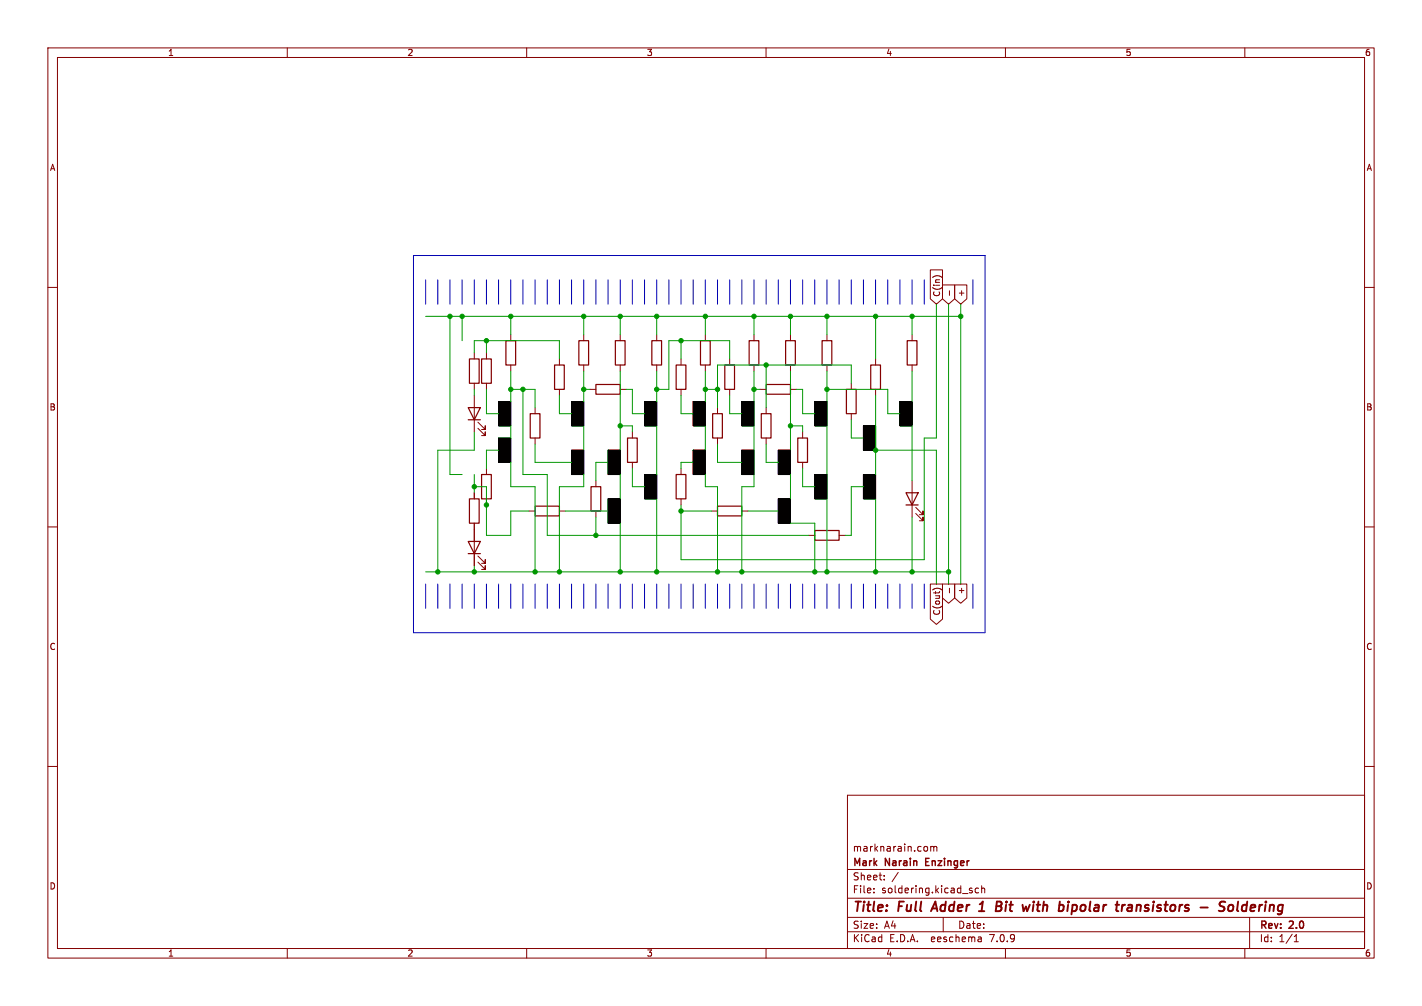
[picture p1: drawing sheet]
<svg xmlns="http://www.w3.org/2000/svg" width="297mm" height="210mm" viewBox="0 0 297 210" stroke-linecap="round" stroke-linejoin="round" font-family="sans-serif">
<g fill="none" stroke="#840000" stroke-width=".21">
<path d="M10 10h277v190h-277zM12 12h273v186h-273zM60 10v2M110 10v2M160 10v2M210 10v2M260 10v2M10 60h2M194.3 56.3h2.6v6.1l-1.3 1.1-1.3-1.1zM194.9 57.9a1.49 1.49 0 0 1 1.8 0M196.8 59.5h2.6v2.9l-1.3 1.1-1.3-1.1zM199.4 59.5h2.5v2.9l-1.2 1.1-1.3-1.1z"/>
<path d="M285 60h2M99.1 73.7v1.2M101.6 73.7v1.2M106.7 69.9v1.2M106.7 76.2v1.3M116.8 74.9v1.3M121.9 69.9v1.2M121.9 76.2v1.3M129.5 69.9v1.2M129.5 76.2v1.3M137.2 69.9v1.2M137.2 76.2v1.3"/>
<path d="M142.2 74.9v1.3M147.3 69.9v1.2M147.3 76.2v1.3M152.4 74.9v1.3M157.5 69.9v1.2M157.5 76.2v1.3M165.1 69.9v1.2M165.1 76.2v1.3M172.7 69.9v1.2M172.7 76.2v1.3M182.9 74.9v1.3M190.5 69.9v1.2"/>
<path d="M190.5 76.2v1.3M198.3 60.7v1M99.1 80v1.3M99.1 82.6v7.6M99.8 89.4l1.5 1.5v-.7v.7h-.7M99.8 88.1l1.5 1.6v-.8v.8h-.7M101.6 80v1.3M101.6 97.8v1.3M111.8 85.1v1.3M111.8 91.4v1.3M116.8 81.3v1.3M123.2 81.3h1.3"/>
<path d="M129.5 81.3h1.3M132.1 90.2v1.2M132.1 96.5v1.3M142.2 81.3v1.3M142.2 97.8v1.3M149.9 85.1v1.3M149.9 91.4v1.3M152.4 81.3v1.3M158.7 81.3h1.3M160 85.1v1.3M160 91.4v1.3M165.1 81.3h1.3"/>
<path d="M167.6 90.2v1.2M167.6 96.5v1.3M177.8 80v1.3M177.8 86.4v1.2M182.9 81.3v1.3M10 110h2M99.1 102.9v1.2M99.1 109.2v8.9M99.8 117.3l1.5 1.6v-.8v.8h-.7M99.8 116.1l1.5 1.5v-.8v.8h-.7M101.6 104.1v1.3M110.5 106.7h1.3"/>
<path d="M116.8 106.7h1.3M124.5 100.3v1.3M124.5 106.7v1.3M142.2 104.1v1.3M148.6 106.7h1.3M154.9 106.7h1.3M168.9 111.8h1.3M175.3 111.8h1.2M190.5 100.3v7.7M191.3 107.2l1.5 1.5v-.7v.7h-.8M191.3 105.9l1.5 1.5v-.7v.7h-.8M285 110h2"/>
<path d="M194.3 121.9h2.6v7.3l-1.3 1.2-1.3-1.2zM194.8 123.2a1.46 1.46 0 0 1 1.9 0M196.8 121.9h2.6v2.9l-1.3 1.1-1.3-1.1zM198.3 122.8v1M199.4 121.9h2.5v2.9l-1.2 1.1-1.3-1.1zM10 160h2M285 160h2M177 166h108v32h-108zM193.5 176.7l.2 .3v.4l-.2 .3M194.4 176.7v1M194.4 176.8l.4-.1 .2 .2M195 176.9l.2-.2 .4 .1 .1 .9"/>
<path d="M195 176.9v.8M60 198v2M110 198v2M160 198v2M177 194.5h108M177 191.5h108M177 187.5h108M177 181.5h108M182.5 186.3v.1M182.5 185.5v.1M184.7 183.6v.1M184.7 182.8v.1"/>
<path d="M187.6 182.1l-1.3 2M197 191.5v3M202.9 185.9l.2 .2-.2 .3M202.9 185.4l.1 .1M204.4 185.5l-.4-.1-.3 .3 .1 .6h.6M204.9 195.7l.1 .9M205 196.5l-.2 .1M205 196h-.2M205 185.5l.2-.1 .4 .1 .1 .9M205 184.9v1.5M210 198v2M260 198v2"/>
<path d="M261 191.5v6.5M270.3 196.6h.9M270.3 195.5l.4-.4v1.5"/>
</g>
<g fill="none" stroke="#840000" stroke-width=".4">
<path d="M195.4 188.2l-1 2M204.4 190.2h1.2M204.8 188.7l.5-.5-.3 2M208.1 189.2h.7M208.2 188.2h.7l.2 .2 .1 .4-.4 .4M208.8 189.2l.2 .1a.58 .58 0 0 1-.3 .9h-.7M215.8 188.9l-.1 1.3M215.9 188.2v.2M223.9 190.1l.5 .1M224 188.9l-.2 2M224.6 188.9l-.6 .1M235.6 189h.8l-.1 1.2"/>
<path d="M236.4 190.1l-.7 .1M236.5 189.4l-.9 .1M255.6 190a.85 .85 0 0 1-1 .1M255.9 188.3a.85 .85 0 0 0-1 .1l-.1 .6 .8 .4M256.8 189h.7M258.6 188.2l-.2 1.7 .2 .3M260.4 189a.66 .66 0 0 0-1 .3l-.1 .5 .2 .3h.8M260.5 188.2l-.2 2"/>
</g>
<path d="M193.3 179.9h.5M194.1 179.2h-.8v1.5h.8" fill="none" stroke="#840000" stroke-width=".3"/>
<g fill="#020000" stroke="#020000" stroke-width=".21">
<path d="M188 83.8h2.5v5.1h-2.5z"/>
<path d="M170.2 99.1h2.5v5h-2.5z"/>
<path d="M180.3 88.9h2.6v5.1h-2.6z"/>
<path d="M127 94h2.5v5.1h-2.5z"/>
<path d="M170.2 83.8h2.5v5.1h-2.5z"/>
<path d="M180.3 99.1h2.6v5h-2.6z"/>
<path d="M119.4 94h2.5v5.1h-2.5z"/>
<path d="M162.6 94h2.5v5.1h-2.5z"/>
<path d="M119.4 83.8h2.5v5.1h-2.5z"/>
<path d="M104.1 91.4h2.6v5.1h-2.6z"/>
<path d="M134.6 83.8h2.6v5.1h-2.6z"/>
<path d="M154.9 94h2.6v5.1h-2.6z"/>
<path d="M144.8 94h2.5v5.1h-2.5z"/>
<path d="M162.6 104.1h2.5v5.1h-2.5z"/>
<path d="M127 104.1h2.5v5.1h-2.5z"/>
<path d="M104.1 83.8h2.6v5.1h-2.6z"/>
<path d="M154.9 83.8h2.6v5.1h-2.6z"/>
<path d="M134.6 99.1h2.6v5h-2.6z"/>
<path d="M144.8 83.8h2.5v5.1h-2.5z"/>
</g>
<g fill="none" stroke="#840000" stroke-width=".25">
<path d="M98 74.9h2.1v5.1h-2.1zM100.6 74.9h2v5.1h-2zM105.7 71.1h2v5.1h-2zM115.8 76.2h2.1v5.1h-2.1zM120.9 71.1h2v5.1h-2zM128.5 71.1h2.1v5.1h-2.1zM136.1 71.1h2.1v5.1h-2.1zM141.2 76.2h2.1v5.1h-2.1zM146.3 71.1h2v5.1h-2zM151.4 76.2h2v5.1h-2zM156.5 71.1h2v5.1h-2zM164.1 71.1h2v5.1h-2z"/>
<path d="M171.7 71.1h2v5.1h-2zM181.9 76.2h2v5.1h-2zM189.5 71.1h2v5.1h-2zM97.8 85.1h2.5l-1.2 2.5zM97.8 87.6h2.5M100.6 99.1h2v5h-2zM110.7 86.4h2.1v5h-2.1zM124.5 80.3h5v2h-5zM131.1 91.4h2v5.1h-2zM141.2 99.1h2.1v5h-2.1zM148.8 86.4h2.1v5h-2.1zM159 86.4h2v5h-2z"/>
<path d="M160 80.3h5.1v2h-5.1zM166.6 91.4h2.1v5.1h-2.1zM176.8 81.3h2v5.1h-2zM97.8 113h2.5l-1.2 2.6zM97.8 115.6h2.5M98 104.1h2.1v5.1h-2.1zM111.8 105.7h5v2h-5zM123.4 101.6h2.1v5.1h-2.1zM149.9 105.7h5v2h-5zM170.2 110.7h5.1v2.1h-5.1zM189.2 102.9h2.6l-1.3 2.5zM189.2 105.4h2.6"/>
</g>
<g fill="none" stroke="#000" stroke-width=".21">
<path d="M104.1 91.4h2.6v5.1h-2.6zM104.1 83.8h2.6v5.1h-2.6zM119.4 94h2.5v5.1h-2.5zM119.4 83.8h2.5v5.1h-2.5zM127 94h2.5v5.1h-2.5zM134.6 83.8h2.6v5.1h-2.6zM134.6 99.1h2.6v5h-2.6zM144.8 94h2.5v5.1h-2.5zM144.8 83.8h2.5v5.1h-2.5zM154.9 94h2.6v5.1h-2.6zM154.9 83.8h2.6v5.1h-2.6zM162.6 94h2.5v5.1h-2.5z"/>
<path d="M170.2 99.1h2.5v5h-2.5zM170.2 83.8h2.5v5.1h-2.5zM180.3 88.9h2.6v5.1h-2.6zM180.3 99.1h2.6v5h-2.6zM188 83.8h2.5v5.1h-2.5zM127 104.1h2.5v5.1h-2.5zM162.6 104.1h2.5v5.1h-2.5z"/>
</g>
<g fill="none" stroke="#0000c2" stroke-width=".21">
<path d="M86.4 53.3h119.3v78.8h-119.3zM88.9 58.4v5.1M91.4 58.4v5.1M94 58.4v5.1M96.5 58.4v5.1M99.1 58.4v5.1M101.6 58.4v5.1M104.1 58.4v5.1M106.7 58.4v5.1M109.2 58.4v5.1M111.8 58.4v5.1M114.3 58.4v5.1"/>
<path d="M116.8 58.4v5.1M119.4 58.4v5.1M121.9 58.4v5.1M124.5 58.4v5.1M127 58.4v5.1M129.5 58.4v5.1M132.1 58.4v5.1M134.6 58.4v5.1M137.2 58.4v5.1M139.7 58.4v5.1M142.2 58.4v5.1M144.8 58.4v5.1"/>
<path d="M147.3 58.4v5.1M149.9 58.4v5.1M152.4 58.4v5.1M154.9 58.4v5.1M157.5 58.4v5.1M160 58.4v5.1M162.6 58.4v5.1M165.1 58.4v5.1M167.6 58.4v5.1M170.2 58.4v5.1M172.7 58.4v5.1M175.3 58.4v5.1"/>
<path d="M177.8 58.4v5.1M180.3 58.4v5.1M182.9 58.4v5.1M185.4 58.4v5.1M188 58.4v5.1M190.5 58.4v5.1M193 58.4v5.1M203.2 58.4v5.1M88.9 121.9v5.1M91.4 121.9v5.1M94 121.9v5.1M96.5 121.9v5.1"/>
<path d="M99.1 121.9v5.1M101.6 121.9v5.1M104.1 121.9v5.1M106.7 121.9v5.1M109.2 121.9v5.1M111.8 121.9v5.1M114.3 121.9v5.1M116.8 121.9v5.1M119.4 121.9v5.1M121.9 121.9v5.1M124.5 121.9v5.1M127 121.9v5.1"/>
<path d="M129.5 121.9v5.1M132.1 121.9v5.1M134.6 121.9v5.1M137.2 121.9v5.1M139.7 121.9v5.1M142.2 121.9v5.1M144.8 121.9v5.1M147.3 121.9v5.1M149.9 121.9v5.1M152.4 121.9v5.1M154.9 121.9v5.1M157.5 121.9v5.1"/>
<path d="M160 121.9v5.1M162.6 121.9v5.1M165.1 121.9v5.1M167.6 121.9v5.1M170.2 121.9v5.1M172.7 121.9v5.1M175.3 121.9v5.1M177.8 121.9v5.1M180.3 121.9v5.1M182.9 121.9v5.1M185.4 121.9v5.1M188 121.9v5.1"/>
<path d="M190.5 121.9v5.1M193 121.9v5.1M203.2 121.9v5.1"/>
</g>
<g fill="none" stroke="#009600" stroke-width=".21">
<path d="M88.9 66h111.8M94 66v33.1h2.5M96.5 66v5.1M99.1 73.7v-2.6h17.7v3.8M101.6 71.1v2.6M106.7 66v3.9M106.7 77.5v6.3M121.9 66v3.9M121.9 77.5v6.3M129.5 66v3.9M129.5 77.5v16.5M137.2 66v3.9"/>
<path d="M137.2 77.5v6.3M142.2 71.1v3.8M147.3 66v3.9M147.3 77.5v6.3M152.4 74.9v-3.8h-12.7v10.2h-2.5M157.5 66v3.9M157.5 77.5v6.3M160 76.2v8.9M165.1 66v3.9M165.1 77.5v16.5M172.7 66v3.9M172.7 77.5v6.3"/>
<path d="M182.9 66v8.9M190.5 66v3.9M190.5 77.5v6.3M195.6 63.5v27.9h-2.6v25.4h-50.8v-11.4M198.1 63.5v58.4M200.7 63.5v58.4M99.1 81.3v1.3M99.1 90.2v3.8h-7.7v25.4M99.1 99.1v3.8M101.6 81.3v5.1h2.5M104.1 94h-2.5v3.8M106.7 81.3h5.1v3.8"/>
<path d="M106.7 96.5v5.1h5.1v17.8M106.7 88.9v2.5M109.2 81.3v17.8h5.1v12.7h54.6M111.8 92.7v3.8h7.6M116.8 82.6v3.8h2.6M121.9 81.3h1.3M121.9 99.1v2.5h-5.1v17.8M121.9 88.9v5.1M127 96.5h-2.5v3.8M129.5 88.9h2.6v1.3M129.5 99.1v5M130.8 81.3h1.3v5.1h2.5"/>
<path d="M132.1 97.8v3.8h2.5M137.2 88.9v10.2M142.2 82.6v3.8h2.6M144.8 96.5h-2.6v1.3M147.3 81.3h2.6M147.3 88.9v5.1M147.3 99.1v2.5h2.6v17.8M149.9 92.7v3.8h5M152.4 82.6v3.8h2.5M157.5 81.3h1.2M157.5 88.9v5.1M157.5 99.1v2.5h-2.6v17.8"/>
<path d="M160 92.7v3.8h2.6M165.1 99.1v5M165.1 88.9h2.5v1.3M166.4 81.3h1.2v5.1h2.6M167.6 97.8v3.8h2.6M172.7 88.9v10.2M172.7 81.3h12.7v5.1h2.6M177.8 80v-3.8h-27.9v8.9M177.8 87.6v3.8h2.5M182.9 82.6v16.5M182.9 94h12.7v27.9M190.5 88.9v11.4"/>
<path d="M88.9 119.4h109.2M99.1 101.6h2.5v10.2h5.1v-5.1h3.8M99.1 118.1v1.3M118.1 106.7h8.9M124.5 108v3.8M129.5 109.2v10.2M137.2 104.1v15.3M142.2 106.7h6.4M156.2 106.7h6.4M165.1 109.2h5.1v10.2M172.7 104.1v15.3M180.3 101.6h-2.5v10.2h-1.3"/>
<path d="M182.9 104.1v15.3M190.5 108v11.4"/>
</g>
<g fill="#009600" stroke="#009600" stroke-width=".21">
<circle cx="157.5" cy="66" r=".46"/>
<circle cx="165.1" cy="66" r=".46"/>
<circle cx="165.1" cy="88.9" r=".46"/>
<circle cx="160" cy="76.2" r=".46"/>
<circle cx="157.5" cy="81.3" r=".46"/>
<circle cx="172.7" cy="119.4" r=".46"/>
<circle cx="170.2" cy="119.4" r=".46"/>
<circle cx="182.9" cy="94" r=".46"/>
<circle cx="129.5" cy="88.9" r=".46"/>
<circle cx="129.5" cy="119.4" r=".46"/>
<circle cx="124.5" cy="111.8" r=".46"/>
<circle cx="182.9" cy="66" r=".46"/>
<circle cx="172.7" cy="66" r=".46"/>
<circle cx="172.7" cy="81.3" r=".46"/>
<circle cx="190.5" cy="66" r=".46"/>
<circle cx="200.7" cy="66" r=".46"/>
<circle cx="182.9" cy="119.4" r=".46"/>
<circle cx="198.1" cy="119.4" r=".46"/>
<circle cx="190.5" cy="119.4" r=".46"/>
<circle cx="142.2" cy="106.7" r=".46"/>
<circle cx="149.9" cy="119.4" r=".46"/>
<circle cx="154.9" cy="119.4" r=".46"/>
<circle cx="137.2" cy="119.4" r=".46"/>
<circle cx="142.2" cy="71.1" r=".46"/>
<circle cx="137.2" cy="66" r=".46"/>
<circle cx="137.2" cy="81.3" r=".46"/>
<circle cx="121.9" cy="81.3" r=".46"/>
<circle cx="121.9" cy="66" r=".46"/>
<circle cx="147.3" cy="66" r=".46"/>
<circle cx="129.5" cy="66" r=".46"/>
<circle cx="106.7" cy="66" r=".46"/>
<circle cx="101.6" cy="71.1" r=".46"/>
<circle cx="96.5" cy="66" r=".46"/>
<circle cx="94" cy="66" r=".46"/>
<circle cx="99.1" cy="119.4" r=".46"/>
<circle cx="111.8" cy="119.4" r=".46"/>
<circle cx="91.4" cy="119.4" r=".46"/>
<circle cx="101.6" cy="105.4" r=".46"/>
<circle cx="147.3" cy="81.3" r=".46"/>
<circle cx="149.9" cy="81.3" r=".46"/>
<circle cx="106.7" cy="81.3" r=".46"/>
<circle cx="109.2" cy="81.3" r=".46"/>
<circle cx="99.1" cy="101.6" r=".46"/>
<circle cx="116.8" cy="119.4" r=".46"/>
</g>
<g font-size="2.8" fill="#840000">
<text x="178" y="190.9">Title:</text>
<text x="187.7" y="190.9">Full</text>
<text x="195.6" y="190.9">Adder</text>
<text x="206.2" y="190.9">1</text>
<text x="210.4" y="190.9">Bit</text>
<text x="216.9" y="190.9">with</text>
<text x="225.2" y="190.9">bipolar</text>
<text x="238" y="190.9">transistors</text>
<text x="256.3" y="190.9">-</text>
<text x="261.1" y="190.9">Soldering</text>
</g>
<g font-size="2.1" fill="#840000">
<text x="178" y="178">marknarain.com</text>
<text x="178" y="184">Sheet:</text>
<text x="178" y="181.2">Mark</text>
<text x="185" y="181.2">Narain</text>
<text x="194" y="181.2">Enzinger</text>
<text x="178" y="186.7">File:</text>
<text x="184.1" y="186.7">soldering.kicad_sch</text>
<text x="178" y="196.9">KiCad</text>
<text x="178" y="194.1">Size:</text>
<text x="184.7" y="194.1">A4</text>
<text x="185.7" y="196.9">E.D.A.</text>
<text x="194.6" y="196.9">eeschema</text>
<text x="200" y="194.1">Date:</text>
<text x="207" y="196.9">7.0.9</text>
<text x="263" y="194.3">Rev:</text>
<text x="263" y="196.9">Id:</text>
<text x="267.1" y="196.9">1/1</text>
<text x="269.4" y="194.3">2.0</text>
</g>
<g font-size="1.8" fill="#840000">
<text x="35" y="11.9">1</text>
<text x="85" y="11.9">2</text>
<text x="135" y="11.9">3</text>
<text x="185" y="11.9">4</text>
<text x="235" y="11.9">5</text>
<text x="285" y="11.9">6</text>
<text x="10.3" y="35.9">A</text>
<text x="285.3" y="35.9">A</text>
<text x="196.5" y="62.1" transform="rotate(-90 196.5 62.1)">C(in)</text>
<text x="201.6" y="62.1" transform="rotate(-90 201.6 62.1)">+</text>
<text x="10.3" y="85.9">B</text>
<text x="285.3" y="85.9">B</text>
<text x="201.6" y="124.2" transform="rotate(-90 201.6 124.2)">+</text>
<text x="196.5" y="128.6" transform="rotate(-90 196.5 128.6)">C(out)</text>
<text x="10.3" y="135.9">C</text>
<text x="285.3" y="135.9">C</text>
<text x="10.3" y="185.9">D</text>
<text x="285.3" y="185.9">D</text>
<text x="35" y="199.9">1</text>
<text x="85" y="199.9">2</text>
<text x="135" y="199.9">3</text>
<text x="185" y="199.9">4</text>
<text x="235" y="199.9">5</text>
<text x="285" y="199.9">6</text>
</g>
</svg>
